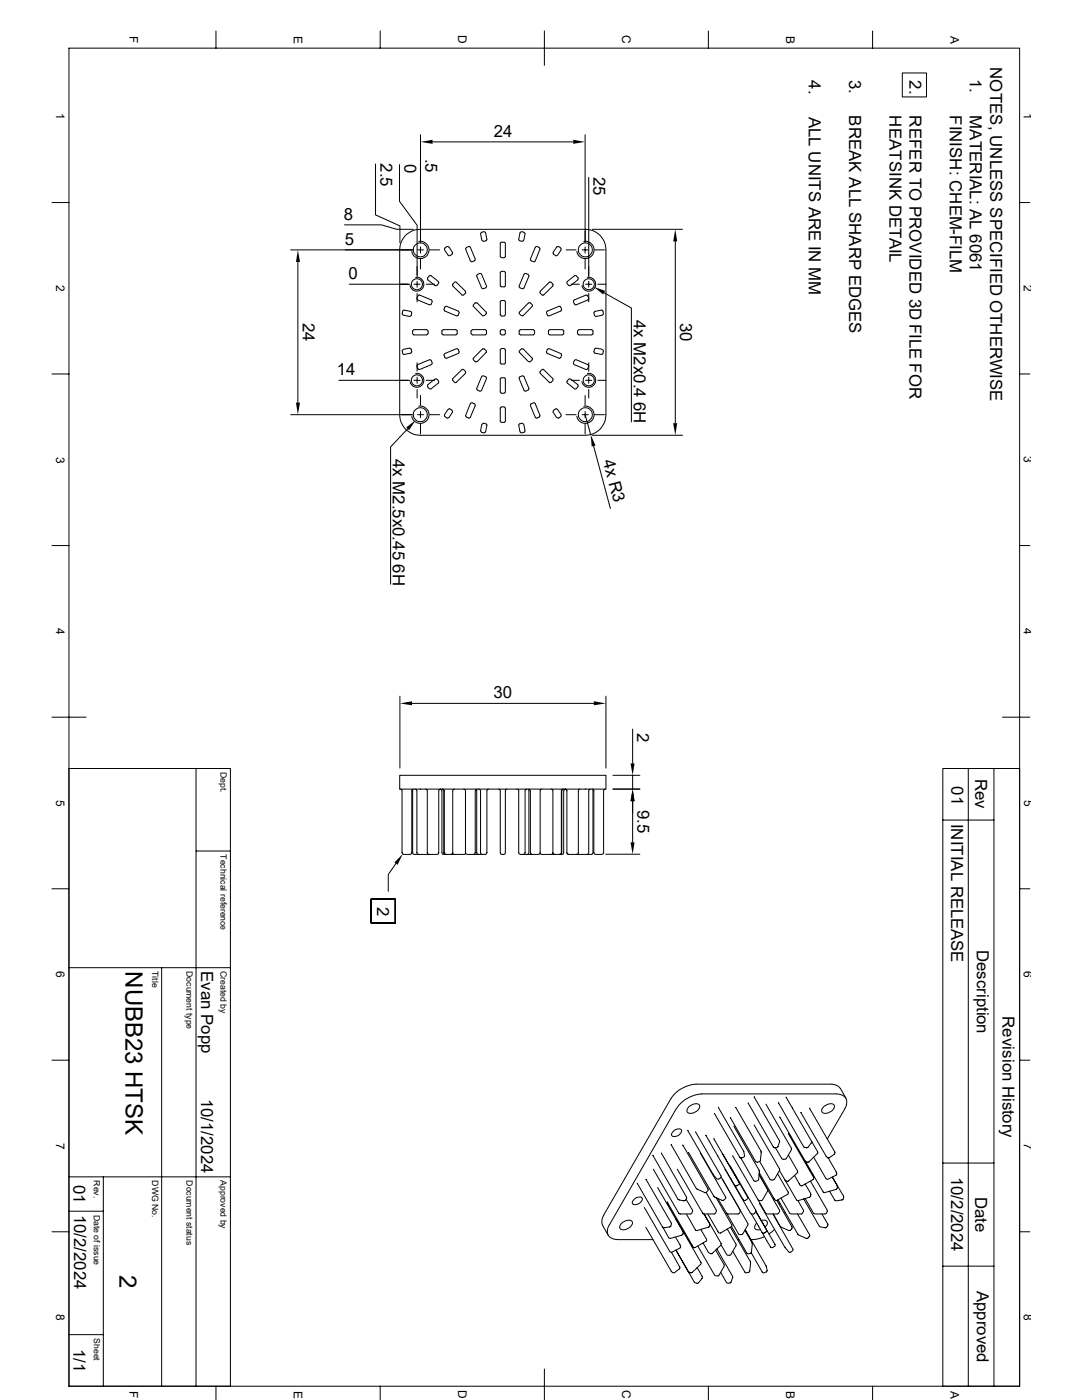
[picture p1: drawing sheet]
<svg xmlns="http://www.w3.org/2000/svg" width="216mm" height="279mm" viewBox="0 0 216 279" stroke-linecap="round" stroke-linejoin="round" font-family="sans-serif">
<g fill="none" stroke="#000" stroke-width=".2">
<path d="M13.8 9.6h189.7v267h-189.7zM43.1 6.2v3.4M75.9 6.2v3.4M108.6 6.2v6.8M141.4 6.2v3.4M174.1 6.2v3.4M180 14.6h4.9v4.7h-4.9zM74.9 32.7v10.2l4.9 2.2v3.3M79.7 32.9v7.3l3.5 4.8v10.3M83.9 26.9v21.5M86.3 28.3h28.1M116.8 26.9v21.5"/>
<path d="M117.5 35.4v19.9M10.4 40.4h3.4M58 49.9h24.5M59.4 52.3v28M68.7 44.9h7.4l3 .9h3.4M69.7 56.7h12.1M80.9 46.9l.5-.3a3.9 3.9 0 0 1 2.5-.8h32.9a4 4 0 0 1 4.1 4.1v32.9a4 4 0 0 1-4.1 4.1h-32.9a4 4 0 0 1-4.1-4.1v-33.5a4 4 0 0 1 1.1-2.4zM82.6 56.7h1.2M82.9 55.4a1.39 1.39 0 0 1 1.7 1.1 1.39 1.39 0 0 1-1.2 1.6 1.39 1.39 0 0 1-1.6-1.1M83.2 59.5l.2-.4 .3-.2 2.4 1 .1 .3M83.2 59.5l.2 .4 2.3 .9 .4-.1 .1-.5M83.2 53.2v1.7"/>
<path d="M83.2 56.1v1.2M83.2 58.5v1.7M83.3 49.9h1.2M83.6 48.2a1.74 1.74 0 0 1 2 1.4 1.74 1.74 0 0 1-1.4 2 1.74 1.74 0 0 1-2-1.4M83.9 49.3v1.2M83.9 51.7v2M85 56.7h1.7M85.3 55.8l1.5 1.2M85.4 55.8l-.1-.3 .3-.4 .4-.1 1.5 1.3-.3 .6-.4 .1M85.7 49.9h2M88.7 49.9l.7 1M89.2 49.2l.3 .1"/>
<path d="M89.2 49.2l-.5 .4v.2M89.6 49.3l.7 1.1M90.2 50.8l-.5 .3-.2-.2M90.3 50.4l-.1 .3M90.3 57.1l1.9 1.8 .3-.1M90.4 56.7v.4M90.7 56.3l-.4 .4M90.7 56.3h.3l1.9 1.8M92.8 58.2v.3M92.9 58.5l-.4 .3M93 49.4l.5-.2 .4 .2 .9 2.3M93.1 49.4l-.2 .3 1 2.4 .3 .1"/>
<path d="M94.7 52l-.5 .2M94.8 51.7l-.1 .4M95.7 54.6l-.4 .2-.2 .3 1 2.3 .3 .2M95.8 54.6l.3 .1 1 2.4M95.9 46.7l.2 1.2M96.1 46.4l-.2 .3M96.2 47.9l.3 .2M96.6 46.2l-.5 .2M96.6 46.3l.3 .2 .3 1.3-.7 .4M97.1 57.1l-.2 .3-.4 .2M100.1 51.4l-.3-.2v-2.7l.2-.2h.7l.1 .2v2.7l-.2 .2M100.1 54.2l-.3 .2v2.7l.2 .1h.7l.1-.1v-2.7l-.2-.2"/>
<path d="M100.1 51.4h.5M100.1 54.1h.5M103.6 57.1l.2 .3 .4 .2M104.1 46.3l-.3 .2-.3 1.3 .7 .4M104.1 46.2l.5 .2M104.5 47.9l-.3 .2M104.5 46.4l.2 .2-.2 1.3M104.9 54.6l-.3 .1-1 2.4M104.9 54.6l.5 .2 .1 .3-.9 2.3-.4 .2M105.8 51.7l.2 .4M106 52l.4 .2M107.6 49.4l.1 .3-.9 2.4-.3 .1"/>
<path d="M107.6 49.4l-.5-.2-.3 .2-1 2.3M107.8 58.2l-.1 .2 .4 .4M109.9 56.3h-.2l-1.9 1.8M110 56.3l.3 .4M110.3 56.7v.4M110.3 57.1l-1.9 1.8-.2-.1M110.4 50.4l.1 .3M110.4 50.8l.6 .3 .2-.2M111.1 49.3l-.7 1.1M111.5 49.2l-.4 .1M111.5 49.2l.4 .3M111.8 49.5l.1 .3"/>
<path d="M112 49.9l-.7 1M112.9 49.9h2M113.2 56.6l.3 .3 .3 .1M114 56.7h1.6M115.3 55.5v.3M115.3 55.8l-1.4 1.2M115.4 55.5l-.4-.4-.3-.1-1.5 1.2v.4M116.2 49.9h1.2M116.5 48.2a1.74 1.74 0 0 1 2 1.4 1.74 1.74 0 0 1-1.4 2 1.74 1.74 0 0 1-2-1.4M116.8 49.3v1.2M116.8 51.7v2M116.8 56.7h1.3"/>
<path d="M117.2 55.4a1.39 1.39 0 0 1 1.6 1.1 1.39 1.39 0 0 1-1.1 1.6 1.39 1.39 0 0 1-1.6-1.1M117.5 56.1v1.2M117.5 58.5v1.7M117.5 59.5l-.2 .4-2.3 .9M117.5 59.5l-.2-.4-.4-.2-2.3 1-.2 .3M118.2 45.8h18M118.6 49.9h2M119.3 56.7h1.6M120.5 58.4l5.5 3.1v22.7M134.7 48.2v36.3M203.5 40.4h2M10.4 74.6h3.4"/>
<path d="M67.6 75.9h14.2M80.5 69.7l1.2-.2 .3 .2M80.5 69.8l-.2 .3v.4l.3 .2 1.4-.2M80.5 62.9l1.2 .3M81.9 62.1l.2 .3M82 62.1l-1.4-.2-.3 .2v.5l.2 .3M82 62.9l-.3 .2M82 69.7l.2 .5M82.1 70.2l-.2 .3M82.2 62.4l-.2 .5M82.6 75.9h1.2M82.6 65.8l-.3 .2v.6l.3 .2"/>
<path d="M82.6 65.8h2.5M82.6 66.8h2.5M82.9 74.5a1.39 1.39 0 0 1 1.7 1.2 1.39 1.39 0 0 1-1.2 1.6 1.39 1.39 0 0 1-1.6-1.1M83.2 72.4v1.7M83.2 75.3v1.2M83.2 77.7v1.7M83.9 78.9v2M85 75.9h1.7M85.1 65.8l.3 .3M85.4 76.8l-.1 .4M85.4 66.5l-.3 .3M85.4 66.1v.4"/>
<path d="M86.2 72.4l-.1-.4-.4-.2-2.3 1-.2 .3 .2 .5 .3 .1 2.4-.9 .1-.4M86.8 75.6l-1.5 1.2M86.8 75.6l.4 .1 .3 .3M87.5 76.1v.4l-1.5 1.1h-.4l-.3-.4M88.4 65.8l-.2 .2v.6l.2 .2M88.4 65.8h2.6M88.4 66.8h2.6M88.7 62.1l2.4 .9M88.8 61.3l.3-.2 2.4 1M88.8 61.3l-.2 .4 .2 .4M88.8 70.6l-.2 .1 .2 .7M90.3 75.9l.4 .4"/>
<path d="M90.4 75.6v.3M91 65.8l.2 .2v.6l-.2 .2M91.1 69.6l-2.4 1M91.1 69.6l.3 .2M91.4 62.1l.2 .2-.2 .6M91.4 62.9l-.3 .1M91.4 69.7l.2 .5-.2 .3M91.5 70.5l-2.4 1-.3-.2M92.5 73.8l-.3-.1-1.9 1.9M92.5 73.8l.4 .3M92.8 74.1v.4M92.9 74.5l-1.9 1.9-.3-.1"/>
<path d="M94 66.1v.4M94 66.5l.3 .3M94.3 65.8l-.3 .3M94.3 65.8h2.5M94.3 66.8h2.5M94.5 71.8l.3 .4M94.8 60.5h.4M94.8 60.5l-.4 .6 1.9 1.9M94.8 72.1h.4M95.2 60.5l1.9 1.9-.1 .2M96.3 62.9h.3M96.3 69.7h.3"/>
<path d="M96.3 69.6l-1.9 1.9 .1 .3M96.4 75l-.3 .2-1 2.3 .2 .4 .4 .2M96.5 75l.4 .2 .2 .3M96.6 69.6l.4 .4M96.8 65.8l.3 .2v.6l-.3 .2M97 70l.1 .3-1.9 1.9M97 62.7l-.4 .3M97.1 75.6l-1 2.3-.3 .2M99.8 60.2l.2-.2h.7l.1 .2v2.7l-.1 .1h-.7l-.2-.1zM99.8 75.6l.2-.2h.7l.1 .2v2.7l-.2 .2-.6-.1-.2-.1zM100.1 69.6l-.3 .2v2.7l.2 .1h.7l.1-.1v-2.7l-.2-.2M100.1 65.8l-.3 .2v.6l.3 .2"/>
<path d="M100.1 65.8h.5M100.1 66.8h.5M100.1 69.6h.5M100.6 65.8l.2 .2v.6l-.2 .2M103.6 75.6l1 2.3 .3 .2M103.7 70l-.1 .3 1.9 1.9M103.7 62.7l.3 .3M103.8 65.8l-.2 .2v.6l.2 .2M103.8 65.8h2.6M103.8 66.8h2.6M104 69.6l-.3 .4M104.1 69.7h.3"/>
<path d="M104.1 62.9h.3M104.2 75l-.4 .2-.2 .3M104.2 75l.4 .2 .9 2.3-.1 .4-.5 .2M104.4 69.6l1.9 1.9-.1 .3M105.5 60.5l-1.9 1.9 .1 .2M105.5 72.1h.3M105.5 60.5h.3M105.8 60.5l.5 .6-1.9 1.9M106.2 71.8l-.4 .4M106.4 65.8l.2 .3M106.6 66.5l-.2 .3M106.7 66.1v.4"/>
<path d="M107.8 74.5l1.9 1.9 .2-.1M108.1 73.8l-.4 .4 .1 .3M108.2 73.8l.2-.1 1.9 1.9M109.2 69.7l-.1 .5 .1 .3 2.3 1 .4-.2M109.2 62.9l.4 .1M109.6 69.6l-.4 .2M109.6 69.6l2.3 1M109.7 65.8l-.3 .2v.6l.3 .2M109.7 65.8h2.5M109.7 66.8h2.5M110.3 75.6v.3M110.3 75.9l-.3 .4"/>
<path d="M111.9 70.6l.2 .1-.2 .7M111.9 61.3l.2 .4-.2 .4M111.9 61.3l-.4-.2-2.3 1-.1 .2 .1 .6M111.9 62.1l-2.3 .9M112.2 65.8l.3 .2v.6l-.3 .2M113.8 75.6l-.3 .1-.4 .6 1.5 1.3h.4l.4-.5-.1-.3M113.9 75.6l1.4 1.2M114 75.9h1.6M114.4 60.2l.2 .5 .3 .1M114.9 71.8l-.3 .2-.2 .4M115 71.8l2.3 1 .2 .4-.2 .4-.4 .1-2.3-.9-.2-.4M115.2 66.1v.4"/>
<path d="M115.3 66.5l.2 .3M115.5 65.8l-.2 .3M115.5 65.8h2.6M115.5 66.8h2.6M116.8 78.9v2M116.8 75.9h1.3M117.2 74.5a1.39 1.39 0 0 1 1.6 1.2 1.39 1.39 0 0 1-1.1 1.6 1.39 1.39 0 0 1-1.6-1.1M117.5 72.4v1.7M117.5 75.3v1.2M117.5 77.7v1.7M118.1 65.8l.2 .2v.6l-.2 .2M118.5 62.4l.1 .5"/>
<path d="M118.5 62.4l.2-.3 1.4-.2 .2 .2 .1 .5-.2 .3M118.6 69.7l.2-.2 1.4 .2M118.6 62.9l.3 .2M118.6 69.7l-.1 .5M119.3 75.9h1.6M120.2 69.8l.2 .3-.1 .4-.2 .2-1.4-.2-.2-.3M120.2 62.9l-1.3 .3M203.5 74.6h2M58 82.8h24.5M81.4 85.6l-3.5 3.6v27.4M83.3 82.8h1.2M83.6 81.1a1.74 1.74 0 0 1 2 1.4 1.74 1.74 0 0 1-1.4 2 1.74 1.74 0 0 1-2-1.4"/>
<path d="M83.9 82.1v1.3M83.9 84.6v2M85.7 82.8h2M88.7 82.8v.3l.5 .3M89.4 81.7l-.7 1.1M89.5 81.7l.2-.1 .5 .3M89.5 83.3l-.3 .1M90.2 81.9l.1 .4M90.3 82.3l-.7 1.1M94.2 80.4l-.3 .2-1 2.3 .2 .3M94.2 80.4l.5 .2M94.7 80.6l.1 .3"/>
<path d="M94.8 80.9l-.9 2.4-.4 .1-.5-.2M95.9 86l.2 .3M96.1 86.3l.5 .1M96.1 84.7l-.2 1.3M96.5 84.5l-.3 .2M96.5 84.5l.7 .3-.3 1.3-.3 .3M100.1 81.2l-.3 .2v2.7l.2 .2h.7l.1-.2v-2.7l-.2-.2M100.1 81.2h.5M104.2 84.5l-.7 .3 .3 1.3 .3 .3M104.2 84.5l.3 .2M104.5 84.7l.2 1.3-.2 .3M104.6 86.3l-.5 .1"/>
<path d="M105.8 80.9l1 2.4 .3 .1 .5-.2M106 80.6l-.2 .3M106.4 80.4l-.4 .2M106.5 80.4l.3 .2 .9 2.3-.1 .3M110.4 82.3l.7 1.1M110.5 81.9l-.1 .4M111.1 83.3l.4 .1M111.2 81.7l-.2-.1-.6 .3M111.3 81.7l.7 1.1M111.9 83.1l-.4 .3M111.9 82.8l-.1 .3M112.9 82.8h2"/>
<path d="M116.2 82.8h1.2M116.5 81.1a1.74 1.74 0 0 1 2 1.4 1.74 1.74 0 0 1-1.4 2 1.74 1.74 0 0 1-2-1.4M116.8 82.1v1.3M116.8 84.6v2M116.8 82.8l1.1 3.9M118.2 86.9h18M118.4 89l3.4 12.5M118.6 82.8h2M10.4 108.9h3.4M203.5 108.9h2M79.8 138.9v14.4M120.9 138.9v14.4"/>
<path d="M10.4 143.1h6.8M13.8 153.4h32.2v123.2M39.1 153.4v123.2M79.8 154.7h41.1v2.8h-41.1zM79.9 157.5l.2 .1 .1 .2v12.4l.1 .2 .3 .1h1.2l.2-.1 .2-.2v-12.4l.1-.2 .2-.1M82.2 140.4h36.3M82.3 157.6v12.6l.1 .2 .3 .1h.8M82.8 157.5l.3 .1 .1 .2v12.4l.3 .3M84.9 157.5l.3 .1 .1 .2v12.4l.1 .2 .2 .1M87.8 157.5l.3 .3M87.9 157.5l-.3 .1-.1 .2v12.4l-.1 .2-.2 .1h-1.6M88.2 157.8v12.4l.1 .2 .7 .1"/>
<path d="M88.2 157.5l.3 .1 .1 .2v12.4l.1 .2 .2 .1M88.3 157.5l.3 .1v.2v12.4l.4 .3M90.7 157.5l-.3 .1-.1 .2v12.4l-.3 .3M92.5 157.5l.3 .1 .1 .2v12.4l.1 .2 .3 .1h1.2M94.8 157.8v12.4l-.3 .3M95 157.6l.1 .1v12.5l.4 .3M95.2 157.5l-.2 .1-.1 .2M95.5 157.5l.3 .1 .1 .2v12.4l.3 .3M97.5 157.5l-.3 .1v.2v12.4l-.3 .3h-.7M99.5 157.5l.2 .1 .1 .2v12.4l.1 .2 .3 .1 .6-.1v-.2v-12.4l.1-.2 .3-.1M103.2 157.5l.2 .1 .1 .2v12.4l.2 .3h.7M105.1 157.5l-.2 .1-.1 .2v12.4l-.4 .3"/>
<path d="M105.5 157.5l.2 .1 .1 .2M105.7 157.6l-.2 .1v12.5l-.3 .3M105.8 157.8v12.4l.4 .3M108.1 157.5l-.2 .1-.1 .2v12.4l-.1 .2-.3 .1h-1.2M110 157.5l.2 .1 .1 .2v12.4l.4 .3M112.4 157.5l-.3 .1-.1 .2v12.4l-.4 .3M112.4 157.5l-.2 .1-.1 .2v12.4l-.1 .2-.3 .1M112.5 157.8v12.4l-.1 .2-.8 .1M112.8 157.5l.2 .1 .1 .2a.3 .3 0 0 0-.3-.3 .3 .3 0 0 0-.3 .3M113.1 157.8v12.4zM115.7 157.5l-.2 .1-.1 .2v12.4l-.1 .2-.3 .1M117.8 157.5l-.2 .1-.1 .2v12.4l-.4 .3"/>
<path d="M118.2 157.5l.2 .1 .1 .2v12.4l.1 .2 .3 .1h1.2l.2-.1 .1-.2v-12.4l.1-.2 .3-.1M118.4 157.6l-.1 12.6-.1 .2-.2 .1h-.9M122.3 157.5h5.4M122.3 154.7h5.4M126.2 145.5v6.9M126.2 154.7v2.8M126.2 159.9v8.2M193.2 153.4v123.2M198.3 153.4v123.2M200 143.1h5.5M10.4 177.4h3.4M39.1 169.8h6.9"/>
<path d="M74 179.4h4.9v4.8h-4.9v-4.8h4.9v4.8h-4.9v-4.8h4.9v4.8h-4.9zM79 172.3l-1.5 2.2v3.4M83.5 170.5h2.1M89 170.5h1M90 170.5h.6M90.3 170.3l.3 .2M92.9 170.3l-.3 .2h-2M94.5 170.5h.2M94.6 170.5h.1M94.7 170.5h.8M95.5 170.5h.7M104.4 170.5h.8"/>
<path d="M105.2 170.5h.7M105.9 170.5h.3M106 170.5h-.1M107.7 170.3l.4 .2h1.9M110 170.5h.7M110.4 170.3l-.4 .2M110.7 170.5h.9M113.1 170.2l.1 .2 .3 .1h1.5M115 170.5h2.1M120.9 170.5h6.8M188.1 163.7h10.2M203.5 177.4h2"/>
<path d="M13.8 193.1h32.2M32.3 193.1v83.5M10.4 211.6h3.4M140 218.3h26.9a1.78 1.78 0 0 1 1.9 .9 1.78 1.78 0 0 1-.2 2M140 218.3a6.6 6.6 0 0 0-5 2.9M150.5 218.9l5 8.8-.3 1.2a.65 .65 0 0 1-.9 0l-5-8.8M156.9 218.9l5 8.9 .1 .2-.9 1.1-.7-.2-5.1-8.8M165.8 216.4h-26.9a6.6 6.6 0 0 0-5 2.9l-13.5 23.2M165.8 216.4l1.2 .2 .7 .7M167.7 217.2l1.1 2M203.5 211.6h2M13.8 234.9h32.2"/>
<path d="M20.6 234.9v41.7M126.5 239.4a1.02 1.02 0 0 1 1.7-.1 1.35 1.35 0 0 1-2 .9v-.4zM128.9 235.4l5 8.7-.1 .7-1.3 .2-.3-.1-5.1-8.8M128.9 235.3v.1M130.3 233.3l5.1 8.8 .3 .2h2.1l.2-.2M131.2 237l5.1 8.7-.1 .7-2.4 .7h-.3l-1.2-2.1M132 230.1l5 8.8v.2l-.4 .5-1.3-.2-5-8.9M133.2 239.9l5.3 9.1 2.5-1.4-1.2-2.2M133.9 228.4l5 8.8 1.9 .8 .5-.5v-.2l-5.1-8.8M134.3 225.8a1.02 1.02 0 0 1 1.7-.1 1.35 1.35 0 0 1-2 .9v-.4zM135 221.2l-13.4 23.3a1.78 1.78 0 0 0-.2 2 1.78 1.78 0 0 0 1.8 .9M135.1 233.3l5.1 8.8 .3 .2"/>
<path d="M136.9 239.4l1.3 2.1-.2 .6M137.3 225.6l5 8.8M137.4 230l5.1 8.8 1.8 .8 .5-.6-5.1-8.9M137.6 220.7l1-.4a.69 .69 0 0 1 1 .2 .69 .69 0 0 1-.3 1 1.63 1.63 0 0 1-2.2 .4 .97 .97 0 0 1 .5-1.2zM138.8 225.9l5.1 9-.5 .4h-.3l-.8-.9M140.9 226.6l5.7 10h.4l.4-.2 .1-.4-5-8.8M140.9 238l2 3.5-.2 .6M141.5 227.8h.1M142.3 234.4h.1M142.9 239.1l3.1 5.3v.4l-2.2 1.3-.4-.1-2.2-3.7M143.2 230.7h.1M143.3 221l5.1 8.7 .1 .9-.1 .3-.4 .2-.4-.1-5.1-8.8"/>
<path d="M143.9 234.9l3.8 6.6-.2 .6-.1 .2-2.3-.1-1.8-3M144.1 230.2l5.1 8.7v.3l-.1 .2-.5 .2-.3-.1-1.7-2.9M144.2 235.4l5 8.8v.3l-1.1 1.9h-.6l-.1-.1-2.4-4.1M145.8 232.7l5 8.8v.3l-.3 .5h-.5l-.3-.2-5-8.8M145.8 235.3h.1M146.2 230.7l5.1 8.7 .3 .2 .5-.1M146.4 224.7l5.1 8.9-.1 1.8a.7 .7 0 0 1-.9 .3l-2.7-4.6M146.8 221l5 8.7-.1 2-.6 .2-.3-.1-5.1-8.7M147.5 238.2h.1M147.7 233.3h.1M150.5 224.5l5 8.8v.3M151.5 234.4l4 7.1-.1 .6-.2 .2-2.2-.1-1.7-2.7"/>
<path d="M151.5 234.1l3 5.1M151.6 231.8l2 3.5 .7 .2M152.9 220.3l5 8.9v.3l-1 1.7M153.2 237.4v.3l-1.1 1.8M154.5 239.2l.3 .4h.2M154.5 239.2h.1M154.7 229.1l1.3 2.1 .6 .2 .2-.2M155 239.6l3 5.3v.3l-.3 .3-.3 .1-1.7-.8-1.4-2.5M155.2 234.2l2.1 3.9-.1 .2-2.2 1.3M155.2 239.4l4 6.9 1.8 .9 .6-.5-.1-.3-2.4-4.1M155.5 233.6l-1 1.7-.2 .2M155.6 222.9l5.1 8.8 .4 .2h.3l1.8-1.8-1.2-2.3"/>
<path d="M155.8 239.1l1.8 3 .3 .2h2.1l.3-.5v-.3l-1.1-1.9M156.7 235.5l2.4 4.1 2.4-.7 .3-.2v-.5l-1.1-1.9M157.3 230.5l1.8 3.2v.4l-1.7 1.6-.3 .1-.5-.3-1.1-1.9M157.3 226.2l5.1 8.9-.2 .3-2.2 1.3-.5-.4M158.1 221.1h.1M158.5 234.6l1 1.7M159.5 236.3h.1M159.8 222h.1M160.4 239.3l3.1 5.4 1.3 .3 .4-.5v-.2l-1.2-2M160.7 231.8l3.6 6.2h.3l2.4-.8v-.6l-.9-1.7 2.2 3.8-.1 .6-.2 .2-1.2 .1-1.3-1.9M161.5 221.1l5.1 8.8-.1 .4-1 .8h-.4l-.3-.3-5-8.8M161.6 233.3l-.1 .3"/>
<path d="M161.7 235.7l3.4 5.8-.2 .6-.2 .2-2.2-.1-1.8-3M162.3 230.9l2.6 4.4 .2 .1 1.7-.9 .2-.1-.1-.5M164.5 220.7l1-.4a.69 .69 0 0 1 .9 .2 .69 .69 0 0 1-.2 1 1.63 1.63 0 0 1-2.2 .4 .97 .97 0 0 1 .5-1.2zM165.3 231.1l1.5 2.7M166.8 233.9h.1M168.6 221.2l-3.5 6.1M188.1 232.1h10.2M10.4 245.8h3.4M13.8 241.7h6.8M120.5 242.5l-.4 .8v1l1.3 2.2M123.3 247.4h7M124.2 244l1-.5a.69 .69 0 0 1 .9 .3 .69 .69 0 0 1-.2 .9 1.63 1.63 0 0 1-2.2 .5 .97 .97 0 0 1 .5-1.2z"/>
<path d="M128.6 241l5 8.8 .3 .1h.2l1.6-.9v-.5M128.9 244.9l5.1 8.9 .4 .2 1.2-.8 .1-.3-1.7-3M133.2 240.1h.1M134.8 246.9l.9 1.5M134.8 243.2l5.1 8.9-.1 .2-1.7 1.7h-.2l-.4-.1-2.6-4.4 3.7 6.4 .5 .2 .3-.1 .8-1-1.1-2M134.8 243.2h.1M135.6 248.5h.1M136.9 242.3l1.9 3.2 .3 .1 2.3-.7 .2-.2v-.5M137.2 247.4h.3M139.2 248.7l3.4 5.8 .3 .1h.4l1.2-2-1.7-3.1M140.5 242.3l3.4 5.9-.1 .3-1.9 1.7-.5-.3-1.1-1.8M142.7 242.1l-.1 .2h-2.1"/>
<path d="M143 249.3l3.2 5.4-.4 1.3-.5 .1-.4-.2-1.1-2M143.9 248.5l1.1 1.9 .6 .1M145.1 245.3l1.8 3.2-1.1 1.9-.2 .1M145.8 244.9l3.9 6.9-.2 2-.7 .2-.2-.1-2.4-4.2M146 244.8l3 5.3 .4 .1 .5-.2 .2-1.8-1.5-2.7M147.2 247.4h.2M148.7 245.4l4.2 7.2 .2 .9-.2 .3-.6 .2-.2-.1-2.2-3.9M150.8 241.7l2.2 3.8-.2 .4-.3 .2-.4-.1-2.2-3.7M150.8 241.7l3.8 6.7v.3l-.5 .3h-.3l-1.7-3M151 244.1a.72 .72 0 0 0-.4 .9 .72 .72 0 0 0 .9 .4h.3M151.6 240.2l5 8.8M151.9 243.6a.72 .72 0 0 1 1 0 .72 .72 0 0 1 0 1l-.2 .3"/>
<path d="M152.6 246.8l-1.3 .4-1.4 .2M154.2 242.3l4 7v.3l-.5 .3h-.3l-.7-.9M154.6 245.3l-1.1 1M155.4 244.2l-.1 .1M155.6 240.1l-.2 .1M156.7 241.9l-.2 .3M156.7 248.9v.1M188.1 252.7h10.2M203.5 245.8h2M13.8 266.4h6.8M43.1 276.6v2.8M75.9 276.6v2.8"/>
<path d="M108.6 273.2v6.2M141.4 276.6v2.8M174.1 276.6v2.8M188.1 276.6v-123.2h15.4v123.2"/>
<circle cx="83.2" cy="56.7" r="1.11"/>
<circle cx="83.9" cy="49.9" r="1.41"/>
<circle cx="116.8" cy="49.9" r="1.41"/>
<circle cx="117.5" cy="56.7" r="1.11"/>
<circle cx="83.2" cy="75.9" r="1.11"/>
<circle cx="117.5" cy="75.9" r="1.11"/>
<circle cx="83.9" cy="82.7" r="1.41"/>
<circle cx="116.8" cy="82.7" r="1.41"/>
</g>
<g fill="#000">
<path d="M83.9 28.3l2.4-.4v.8zM114.4 27.9l2.4 .4-2.4 .4zM59.4 49.9l.5 2.4h-.8zM118.4 57.2l2.3 .8-.3 .8zM134.7 45.8l.4 2.4h-.8zM59.1 80.3h.8l-.5 2.5zM81.1 85.3l1.9-1.5-1.4 2.1zM117.9 86.7l.9 2.2-.7 .2zM134.3 84.5h.8l-.4 2.4zM79.8 140.4l2.4-.4v.8zM118.5 140l2.4 .4-2.4 .4zM126.2 157.5l.4 2.4h-.8z"/>
<path d="M125.8 152.4h.8l-.4 2.3zM80.4 170.4l-1.1 2.2-.6-.5zM125.8 168.1h.8l-.4 2.4z"/>
</g>
<g font-size="4.8">
<text x="25.1" y="193.8" transform="rotate(90 25.1 193.8)">NUBB23 HTSK</text>
<text x="23.9" y="254.4" transform="rotate(90 23.9 254.4)">2</text>
</g>
<g font-size="3.3">
<text x="161.4" y="16" transform="rotate(90 161.4 16)">4.</text>
<text x="169.4" y="16" transform="rotate(90 169.4 16)">3.</text>
<text x="181.5" y="16" transform="rotate(90 181.5 16)">2.</text>
<text x="193.5" y="15.7" transform="rotate(90 193.5 15.7)">1.</text>
<text x="197.6" y="13.4" transform="rotate(90 197.6 13.4)">NOTES, UNLESS SPECIFIED OTHERWISE</text>
<text x="161.4" y="23.3" transform="rotate(90 161.4 23.3)">ALL UNITS ARE IN MM</text>
<text x="169.4" y="23" transform="rotate(90 169.4 23)">BREAK ALL SHARP EDGES</text>
<text x="177.5" y="23" transform="rotate(90 177.5 23)">HEATSINK DETAIL</text>
<text x="181.5" y="23" transform="rotate(90 181.5 23)">REFER TO PROVIDED 3D FILE FOR</text>
<text x="189.5" y="23" transform="rotate(90 189.5 23)">FINISH: CHEM-FILM</text>
<text x="193.5" y="23" transform="rotate(90 193.5 23)">MATERIAL: AL 6061</text>
<text x="98.5" y="27.3">24</text>
<text x="75.9" y="32.6" transform="rotate(90 75.9 32.6)">2.5</text>
<text x="80.7" y="32.7" transform="rotate(90 80.7 32.7)">0</text>
<text x="84.9" y="31.7" transform="rotate(90 84.9 31.7)">.5</text>
<text x="118.4" y="35.3" transform="rotate(90 118.4 35.3)">25</text>
<text x="68.6" y="43.9">8</text>
<text x="68.8" y="48.9">5</text>
<text x="69.6" y="55.7">0</text>
<text x="60.4" y="64.5" transform="rotate(90 60.4 64.5)">24</text>
<text x="126.4" y="63.8" transform="rotate(90 126.4 63.8)">4x M2x0.4 6H</text>
<text x="135.7" y="64.5" transform="rotate(90 135.7 64.5)">30</text>
<text x="67.2" y="74.9">14</text>
<text x="78.4" y="91.6" transform="rotate(90 78.4 91.6)">4x M2.5x0.45 6H</text>
<text x="120.3" y="92" transform="rotate(75 120.3 92)">4x R3</text>
<text x="98.5" y="139.4">30</text>
<text x="127.2" y="146.3" transform="rotate(90 127.2 146.3)">2</text>
<text x="194.6" y="155.4" transform="rotate(90 194.6 155.4)">Rev</text>
<text x="127.2" y="161.7" transform="rotate(90 127.2 161.7)">9.5</text>
<text x="189.9" y="156.9" transform="rotate(90 189.9 156.9)">01</text>
<text x="189.8" y="164.4" transform="rotate(90 189.8 164.4)">INITIAL RELEASE</text>
<text x="75.3" y="181" transform="rotate(90 75.3 181)">2</text>
<text x="194.9" y="189.5" transform="rotate(90 194.9 189.5)">Description</text>
<text x="40.1" y="193.8" transform="rotate(90 40.1 193.8)">Evan Popp</text>
<text x="200.1" y="202.8" transform="rotate(90 200.1 202.8)">Revision History</text>
<text x="40.1" y="219.3" transform="rotate(90 40.1 219.3)">10/1/2024</text>
<text x="14.7" y="236.4" transform="rotate(90 14.7 236.4)">01</text>
<text x="189.8" y="234.9" transform="rotate(90 189.8 234.9)">10/2/2024</text>
<text x="194.6" y="238.8" transform="rotate(90 194.6 238.8)">Date</text>
<text x="14.8" y="242.4" transform="rotate(90 14.8 242.4)">10/2/2024</text>
<text x="194.9" y="257.6" transform="rotate(90 194.9 257.6)">Approved</text>
<text x="14.7" y="269.2" transform="rotate(90 14.7 269.2)">1/1</text>
</g>
<g font-size="2.4">
<text x="25.9" y="7.2" transform="rotate(90 25.9 7.2)">F</text>
<text x="58.6" y="7.1" transform="rotate(90 58.6 7.1)">E</text>
<text x="91.4" y="7" transform="rotate(90 91.4 7)">D</text>
<text x="124.1" y="7" transform="rotate(90 124.1 7)">C</text>
<text x="156.9" y="7.1" transform="rotate(90 156.9 7.1)">B</text>
<text x="189.7" y="7.1" transform="rotate(90 189.7 7.1)">A</text>
<text x="11.2" y="22.6" transform="rotate(90 11.2 22.6)">1</text>
<text x="204.3" y="22.6" transform="rotate(90 204.3 22.6)">1</text>
<text x="11.2" y="56.9" transform="rotate(90 11.2 56.9)">2</text>
<text x="204.3" y="56.9" transform="rotate(90 204.3 56.9)">2</text>
<text x="11.2" y="91.1" transform="rotate(90 11.2 91.1)">3</text>
<text x="204.3" y="91.1" transform="rotate(90 204.3 91.1)">3</text>
<text x="11.2" y="125.3" transform="rotate(90 11.2 125.3)">4</text>
<text x="204.3" y="125.4" transform="rotate(90 204.3 125.4)">4</text>
<text x="11.2" y="159.6" transform="rotate(90 11.2 159.6)">5</text>
<text x="204.3" y="159.6" transform="rotate(90 204.3 159.6)">5</text>
<text x="11.2" y="193.8" transform="rotate(90 11.2 193.8)">6</text>
<text x="204.3" y="193.8" transform="rotate(90 204.3 193.8)">6</text>
<text x="11.2" y="228" transform="rotate(90 11.2 228)">7</text>
<text x="204.3" y="228.1" transform="rotate(90 204.3 228.1)">7</text>
<text x="11.2" y="262.3" transform="rotate(90 11.2 262.3)">8</text>
<text x="204.3" y="262.3" transform="rotate(90 204.3 262.3)">8</text>
<text x="25.9" y="277.6" transform="rotate(90 25.9 277.6)">F</text>
<text x="58.6" y="277.5" transform="rotate(90 58.6 277.5)">E</text>
<text x="91.4" y="277.5" transform="rotate(90 91.4 277.5)">D</text>
<text x="124.1" y="277.5" transform="rotate(90 124.1 277.5)">C</text>
<text x="156.9" y="277.5" transform="rotate(90 156.9 277.5)">B</text>
<text x="189.7" y="277.5" transform="rotate(90 189.7 277.5)">A</text>
</g>
<g font-size="1.7">
<text x="44" y="154.1" transform="rotate(90 44 154.1)">Dept.</text>
<text x="44" y="170.5" transform="rotate(90 44 170.5)">Technical reference</text>
<text x="30.4" y="193.8" transform="rotate(90 30.4 193.8)">Title</text>
<text x="37.2" y="193.8" transform="rotate(90 37.2 193.8)">Document type</text>
<text x="44" y="193.8" transform="rotate(90 44 193.8)">Created by</text>
<text x="18.7" y="235.5" transform="rotate(90 18.7 235.5)">Rev.</text>
<text x="30.4" y="235.5" transform="rotate(90 30.4 235.5)">DWG No.</text>
<text x="37.2" y="235.5" transform="rotate(90 37.2 235.5)">Document status</text>
<text x="44" y="235.5" transform="rotate(90 44 235.5)">Approved by</text>
<text x="18.7" y="242.4" transform="rotate(90 18.7 242.4)">Date of issue</text>
<text x="18.7" y="267" transform="rotate(90 18.7 267)">Sheet</text>
</g>
</svg>
